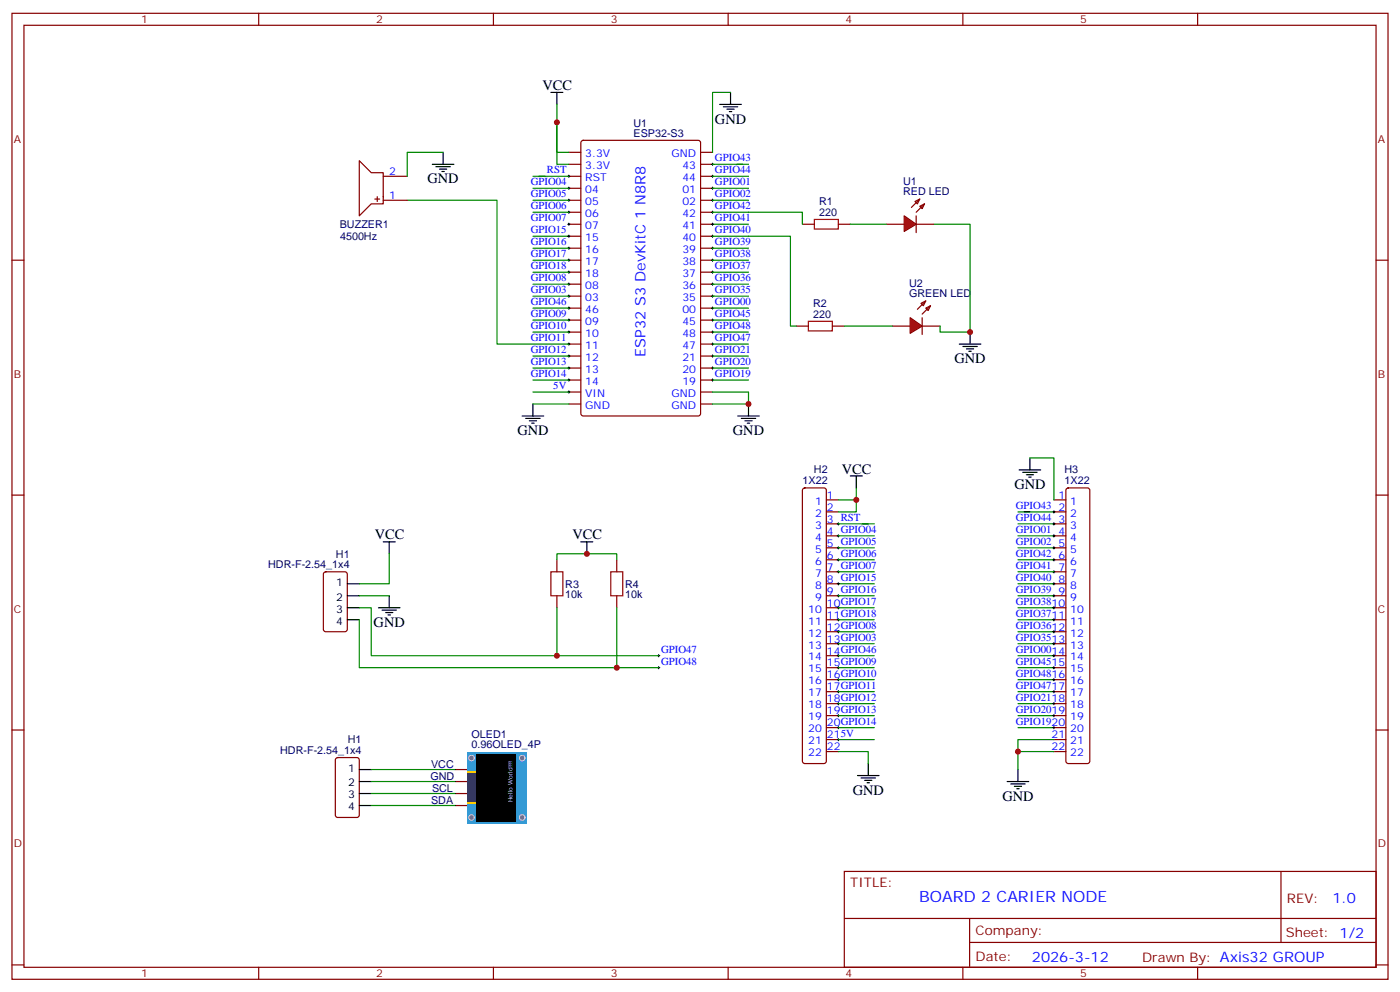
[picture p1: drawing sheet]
<svg xmlns="http://www.w3.org/2000/svg" width="412mm" height="292mm" viewBox="0 0 412 292" stroke-linecap="round" stroke-linejoin="round" font-family="sans-serif">
<g fill="none" stroke="#870000" stroke-width=".35">
<path d="M3.5 3.9h405.4v284.4h-405.4zM7.1 7.4h398.2v277.3h-398.2zM76.2 3.9v3.5M145.3 3.9v3.5M214.5 3.9v3.5M283.6 3.9v3.5M352.8 3.9v3.5M167.6 44.8h3.5M167.6 48.4h3.5M167.6 51.9h3.5M167.6 55.4h3.5M167.6 58.9h3.5"/>
<path d="M171.3 41.5l.5-.2h33.9l.6 .4 .1 80-.5 .7h-34.1l-.6-.4-.1-80zM206.4 44.8h3.5M206.4 48.4h3.5M206.4 51.9h3.5M206.4 55.4h3.5M206.4 58.9h3.5M269.5 59.3l1.4-.7-.7 1.4zM270.9 58.6l-2.4 2.5M3.5 76.6h3.6M167.6 76.6h3.5M167.6 62.5h3.5M167.6 66h3.5"/>
<path d="M167.6 69.5h3.5M167.6 73.1h3.5M206.4 76.6h3.5M206.4 62.5h3.5M206.4 66h3.5M206.4 69.5h3.5M206.4 73.1h3.5M236.4 66h3.5M246.9 66h3.6M261.1 66h5.2M269.9 66h5.3M270.9 60.7l1.4-.7-.7 1.4z"/>
<path d="M272.3 60l-2.4 2.5M405.3 76.6h3.6M167.6 80.1h3.5M167.6 83.6h3.5M167.6 87.2h3.5M167.6 90.7h3.5M167.6 94.2h3.5M167.6 97.8h3.5M206.4 80.1h3.5M206.4 83.6h3.5M206.4 87.2h3.5M206.4 90.7h3.5"/>
<path d="M206.4 94.2h3.5M206.4 97.8h3.5M234.6 96h3.5M245.2 96h3.5M167.6 101.3h3.5M167.6 104.8h3.5M167.6 108.3h3.5M167.6 111.9h3.5M167.6 115.4h3.5M167.6 118.9h3.5M206.4 101.3h3.5M206.4 104.8h3.5"/>
<path d="M206.4 108.3h3.5M206.4 111.9h3.5M206.4 115.4h3.5M206.4 118.9h3.5M3.5 145.7h3.6M405.3 145.7h3.6M3.5 214.9h3.6M405.3 214.9h3.6M248.7 256.5h156.6v28.2h-156.6zM377.3 256.5v20.9M248.7 270.4h156.5M285.6 277.4h119.6"/>
<path d="M285.6 270.4v14.1M3.5 284h3.6M76.2 284.7v3.6M145.3 284.7v3.6M214.5 284.7v3.6M283.6 284.7v3.6M352.8 284.7v3.6M405.3 284h3.6"/>
</g>
<path d="M162.3 27.2h3.5M164 27.2v3.5M212 30.7h6.4M213.1 31.4h4.2M214.1 32.1h2.2M214.8 32.8h.7M215.2 27.2v3.5" fill="none" stroke="#000" stroke-width=".35"/>
<path d="M164 30.7v14.1h3.6M164 36v12.4h3.6M215.2 27.2h-5.3v17.6M220.5 62.5h15.9v3.5M220.5 69.5h12.3v26.5h1.8" fill="none" stroke="#008700" stroke-width=".35"/>
<path d="M239.9 64.6h7v2.8h-7zM238.1 94.6h7.1v2.8h-7.1z" fill="none" stroke="#a10000" stroke-width=".35"/>
<path d="M266.3 63.5l3.6 2.5-3.6 2.1z" fill="#f00" stroke="#870000" stroke-width=".35"/>
<path d="M269.9 63.5v5M262.8 96h5.3M271.3 89.3l1.4-.7-.7 1.4zM271.6 96h5.3M272.7 90.7l1.4-.7-.7 1.4zM272.7 88.6l-2.5 2.5M274.1 90l-2.5 2.5" fill="none" stroke="#870000" stroke-width=".35"/>
<path d="M268.1 93.5l3.5 2.5-3.5 2.1z" fill="#f00" stroke="#870000" stroke-width=".35"/>
<g fill="none" stroke="#870000" stroke-width=".35">
<path d="M271.6 93.5v5M236.6 143.8l.5-.2h5.6l.5 .2 .2 .5v79.7l-.2 .5-.5 .3h-5.6l-.5-.3-.2-.5v-79.7zM243.4 147.1h3.5M243.4 150.7h3.5M243.4 154.2h3.5M243.4 157.7h3.5M310.4 147.1h3.6M310.4 150.7h3.6M310.4 154.2h3.6M310.4 157.7h3.6M314.2 143.8l.5-.2h5.6l.5 .2 .2 .5v79.7l-.2 .5-.5 .3h-5.6l-.5-.3-.2-.5v-79.7zM95.5 168.5l.5-.2h5.6l.7 .4v16.5l-.5 .7h-5.8l-.7-.4-.1-16.5z"/>
<path d="M164 164.8v3.5M164 175.4v3.5M181.7 164.8v3.5M181.7 175.4v3.5M243.4 161.3h3.5M243.4 164.8h3.5M243.4 168.3h3.5M243.4 171.8h3.5M243.4 175.4h3.5M243.4 178.9h3.5M310.4 161.3h3.6M310.4 164.8h3.6"/>
<path d="M310.4 168.3h3.6M310.4 171.8h3.6M310.4 175.4h3.6M310.4 178.9h3.6M243.4 182.4h3.5M243.4 185.9h3.5M243.4 189.5h3.5M243.4 193h3.5M243.4 196.5h3.5M310.4 182.4h3.6M310.4 185.9h3.6M310.4 189.5h3.6"/>
<path d="M310.4 193h3.6M310.4 196.5h3.6M243.4 200.1h3.5M243.4 203.6h3.5M243.4 207.1h3.5M243.4 210.6h3.5M243.4 214.2h3.5M243.4 217.7h3.5M310.4 200.1h3.6M310.4 203.6h3.6M310.4 207.1h3.6M310.4 210.6h3.6"/>
<path d="M310.4 214.2h3.6M310.4 217.7h3.6M134.1 237.1h3.5M134.1 233.6h3.5M134.1 230h3.5M134.1 226.5h3.5M243.4 221.2h3.5M310.4 221.2h3.6"/>
</g>
<g fill="none" stroke="#008700" stroke-width=".35">
<path d="M119.9 58.9h26.5v42.4h21.2M157 51.9h10.6M157 55.4h10.6M157 58.9h10.6M209.9 51.9h10.6M209.9 55.4h10.6M209.9 58.9h10.6M209.9 48.4h10.6M157 76.6h10.6M157 73.1h10.6M157 69.5h10.6M157 62.5h10.6"/>
<path d="M209.9 76.6h10.6M209.9 73.1h10.6M209.9 69.5h10.6M209.9 62.5h10.6M209.9 66h10.6M250.5 66h10.6M275.2 66h10.6v31.8h-8.9v-1.8M157 97.8h10.6M157 94.2h10.6M157 90.7h10.6M157 87.2h10.6M157 80.1h10.6"/>
<path d="M157 83.6h10.6M209.9 97.8h10.6M209.9 94.2h10.6M209.9 90.7h10.6M209.9 87.2h10.6M209.9 80.1h10.6M209.9 83.6h10.6M248.7 96h14.1M157 118.9h10.6M157 115.4h10.6M157 111.9h10.6M157 108.3h10.6"/>
<path d="M157 104.8h10.6M209.9 115.4h10.6v3.5h-10.6M209.9 111.9h10.6M209.9 108.3h10.6M209.9 104.8h10.6M209.9 101.3h10.6M303.4 134.8h7v12.3M246.9 157.7h10.6M246.9 154.2h10.6M252.2 143.6v3.5h-5.3M252.2 147.1v3.6h-5.3M299.9 154.2h10.5"/>
<path d="M299.9 157.7h10.5M299.9 150.7h10.5M164 164.8v-1.8h17.7v1.8M164 178.9v14.1h30M181.7 178.9v17.6h12.3M246.9 178.9h10.6M246.9 175.4h10.6M246.9 171.8h10.6M246.9 161.3h10.6M246.9 164.8h10.6M246.9 168.3h10.6M299.9 178.9h10.5"/>
<path d="M299.9 175.4h10.5M299.9 171.8h10.5M299.9 161.3h10.5M299.9 164.8h10.5M299.9 168.3h10.5M246.9 196.5h10.6M246.9 193h10.6M246.9 189.5h10.6M246.9 182.4h10.6M246.9 185.9h10.6M299.9 196.5h10.5M299.9 193h10.5"/>
<path d="M299.9 189.5h10.5M299.9 182.4h10.5M299.9 185.9h10.5M246.9 217.7h10.6M246.9 214.2h10.6M246.9 210.6h10.6M246.9 207.1h10.6M246.9 203.6h10.6M246.9 200.1h10.6M299.9 214.2h10.5M299.9 210.6h10.5M299.9 207.1h10.5"/>
<path d="M299.9 203.6h10.5M299.9 200.1h10.5M310.4 217.7h-10.5v8.8M246.9 221.2h8.9v3.6M299.9 221.2h10.5"/>
</g>
<g fill="none" stroke="#000" stroke-width=".35">
<path d="M158.7 51.9h1.8M217 48.4h1.7M285.8 97.8v3.5M157 118.9v3.5M220.5 118.9v3.5M282.6 101.3h6.3M283.6 102h4.3M284.7 102.7h2.1M285.4 103.4h.7M153.8 122.4h6.4M154.9 123.2h4.2M155.9 123.9h2.1"/>
<path d="M156.6 124.6h.7M217.3 122.4h6.4M218.4 123.2h4.2M219.4 123.9h2.1M220.1 124.6h.7M300.2 138.3h6.4M301.3 139h4.2M302.3 139.7h2.1M303.4 134.8v3.5M112.9 159.5h3.5M114.7 159.5v3.5M171.1 159.5h3.5"/>
<path d="M172.9 159.5v3.5M250.5 140.1h3.5M252.2 140.1v3.5M254 154.2h1.8M301.6 150.7h1.8M303 140.4h.7M102.3 171.8h3.5M102.3 175.4h3.5M102.3 178.9h3.5M111.5 178.9h6.3M112.5 179.6h4.3M114.7 175.4v3.5"/>
<path d="M102.3 182.4h3.5M113.6 180.3h2.1M114.3 181h.7M252.6 228.3h6.3M253.6 229h4.3M254.7 229.7h2.1M255.4 230.4h.7M255.8 224.8v3.5M296.7 230h6.3M297.7 230.8h4.3M298.8 231.5h2.1M299.5 232.2h.7"/>
<path d="M299.9 226.5v3.5"/>
</g>
<path d="M162.3 168.3h3.5v7.1h-3.5zM179.9 168.3h3.5v7.1h-3.5z" fill="none" stroke="#a10000" stroke-width=".35"/>
<g fill="none" stroke="#000" stroke-width=".29">
<path d="M167.2 58.9h.7M167.2 55.4h.7M167.2 51.9h.7M167.6 51.5v.7M167.6 55.1v.7M167.6 58.6v.7M209.5 58.9h.8M209.5 55.4h.8M209.5 51.9h.8M209.5 48.4h.8M209.9 48v.7M209.9 51.5v.7"/>
<path d="M209.9 55.1v.7M209.9 58.6v.7M167.2 76.6h.7M167.2 73.1h.7M167.2 69.5h.7M167.2 66h.7M167.2 62.5h.7M167.6 62.1v.7M167.6 65.7v.7M167.6 69.2v.7M167.6 72.7v.7M167.6 76.2v.7"/>
<path d="M167.6 79.8v.7M209.5 76.6h.8M209.5 73.1h.8M209.5 69.5h.8M209.5 66h.8M209.5 62.5h.8M209.9 62.1v.7M209.9 65.7v.7M209.9 69.2v.7M209.9 72.7v.7M209.9 76.2v.7M209.9 79.8v.7"/>
<path d="M167.2 97.8h.7M167.2 94.2h.7M167.2 90.7h.7M167.2 87.2h.7M167.2 83.6h.7M167.2 80.1h.7M167.6 83.3v.7M167.6 86.8v.7M167.6 90.3v.8M167.6 93.9v.7M167.6 97.4v.7M209.5 97.8h.8"/>
<path d="M209.5 94.2h.8M209.5 90.7h.8M209.5 87.2h.8M209.5 83.6h.8M209.5 80.1h.8M209.9 83.3v.7M209.9 86.8v.7M209.9 90.3v.8M209.9 93.9v.7M209.9 97.4v.7M167.2 115.4h.7M167.2 111.9h.7"/>
<path d="M167.2 108.3h.7M167.2 104.8h.7M167.2 101.3h.7M167.6 100.9v.7M167.6 104.5v.7M167.6 108v.7M167.6 111.5v.7M167.6 115v.7M209.5 111.9h.8M209.5 108.3h.8M209.5 104.8h.8M209.5 101.3h.8"/>
<path d="M209.9 100.9v.7M209.9 104.5v.7M209.9 108v.7M209.9 111.5v.7M246.6 157.7h.7M246.6 154.2h.7M246.9 153.8v.8M246.9 157.4v.7M310.1 157.7h.7M310.1 154.2h.7M310.1 150.7h.7M310.4 150.3v.7"/>
<path d="M310.4 153.8v.8M310.4 157.4v.7M246.6 178.9h.7M246.6 175.4h.7M246.6 171.8h.7M246.6 168.3h.7M246.6 164.8h.7M246.6 161.3h.7M246.9 160.9v.7M246.9 164.4v.7M246.9 168v.7M246.9 171.5v.7"/>
<path d="M246.9 175v.7M246.9 178.5v.7M310.1 178.9h.7M310.1 175.4h.7M310.1 171.8h.7M310.1 168.3h.7M310.1 164.8h.7M310.1 161.3h.7M310.4 160.9v.7M310.4 164.4v.7M310.4 168v.7M310.4 171.5v.7"/>
<path d="M310.4 175v.7M310.4 178.5v.7M193.7 196.5h.7M193.7 193h.7M194 192.7v.7M194 196.2v.7M246.6 196.5h.7M246.6 193h.7M246.6 189.5h.7M246.6 185.9h.7M246.6 182.4h.7M246.9 182.1v.7"/>
<path d="M246.9 185.6v.7M246.9 189.1v.7M246.9 192.7v.7M246.9 196.2v.7M246.9 199.7v.7M310.1 196.5h.7M310.1 193h.7M310.1 189.5h.7M310.1 185.9h.7M310.1 182.4h.7M310.4 182.1v.7M310.4 185.6v.7"/>
<path d="M310.4 189.1v.7M310.4 192.7v.7M310.4 196.2v.7M310.4 199.7v.7M246.6 217.7h.7M246.6 214.2h.7M246.6 210.6h.7M246.6 207.1h.7M246.6 203.6h.7M246.6 200.1h.7M246.9 203.2v.7M246.9 206.8v.7"/>
<path d="M246.9 210.3v.7M246.9 213.8v.7M246.9 217.3v.8M310.1 214.2h.7M310.1 210.6h.7M310.1 207.1h.7M310.1 203.6h.7M310.1 200.1h.7M310.4 203.2v.7M310.4 206.8v.7M310.4 210.3v.7M310.4 213.8v.7"/>
</g>
<path d="M137.6 221.2h17.6v21.2h-17.6z" fill="#39f"/>
<g fill="#666" stroke="#ccc" stroke-width=".35">
<circle cx="138.9" cy="223.1" r=".81"/>
<circle cx="138.9" cy="240.6" r=".81"/>
<circle cx="153.8" cy="223.1" r=".81"/>
<circle cx="153.8" cy="240.6" r=".81"/>
</g>
<path d="M137.6 227h2.8v9.6h-2.8z" fill="#fff"/>
<g fill="#fc0">
<path d="M137.6 227.1h2.8v.5h-2.8z"/>
<path d="M137.6 236h2.8v.5h-2.8z"/>
</g>
<path d="M137.6 227.7h2.8v8.3h-2.8z" fill="#333"/>
<path d="M140.4 221.9h11.6v19.8h-11.6z" fill="#000"/>
<path d="M105.8 47.3l3.6 3.5h3.5v9.2h-3.5l-3.6 3.5zM110.4 58.6h1.4M111.1 57.9v1.4M112.9 58.9h7M112.9 51.9h7M99 223.2l.5-.2h5.6l.7 .4v16.5l-.4 .7h-5.9l-.7-.4v-16.5z" fill="none" stroke="#870000" stroke-width=".35"/>
<path d="M127.4 48.4h6.3M128.4 49.1h4.2M129.5 49.8h2.1M130.2 50.5h.7M130.5 44.8v3.6M105.8 226.5h3.6M105.8 230h3.6M105.8 233.6h3.6M105.8 237.1h3.6" fill="none" stroke="#000" stroke-width=".35"/>
<path d="M130.5 44.8h-10.6v7.1M105.8 178.9h3.6v14.1h54.6M105.8 175.4h8.9M114.7 163v8.8h-8.9M105.8 182.4v14.1h75.9M109.4 226.5h24.7M109.4 230h24.7M109.4 233.6h24.7M109.4 237.1h24.7" fill="none" stroke="#008700" stroke-width=".35"/>
<g fill="#c00">
<circle cx="164" cy="36" r=".88"/>
<circle cx="252.2" cy="147.1" r=".88"/>
<circle cx="285.8" cy="97.8" r=".88"/>
<circle cx="299.9" cy="221.2" r=".88"/>
<circle cx="172.9" cy="163" r=".88"/>
<circle cx="220.5" cy="118.9" r=".88"/>
<circle cx="164" cy="193" r=".88"/>
<circle cx="181.7" cy="196.5" r=".88"/>
</g>
<text font-size="4.6" fill="#00f" x="270.8" y="265.5">BOARD 2 CARIER NODE</text>
<g font-size="4.2">
<text x="159.8" y="26.5">VCC</text>
<text x="210.6" y="36.4">GND</text>
<text x="125.9" y="54">GND</text>
<text x="281.2" y="106.9">GND</text>
<text x="152.4" y="128.1">GND</text>
<text x="215.9" y="128.1">GND</text>
<text x="248" y="139.4">VCC</text>
<text x="298.8" y="144">GND</text>
<text x="110.4" y="158.8">VCC</text>
<text x="168.6" y="158.8">VCC</text>
<text x="110.1" y="184.5">GND</text>
<text x="251.2" y="233.9">GND</text>
<text x="295.3" y="235.7">GND</text>
</g>
<g font-size="4.2" fill="#00f">
<text x="190.1" y="105" transform="rotate(-90 190.1 105)">ESP32 S3 DevKitC 1 N8R8</text>
<text x="392.5" y="265.8">1.0</text>
<text x="304" y="283.1">2026-3-12</text>
</g>
<g font-size="3.9" fill="#800">
<text x="250.5" y="261.1">TITLE:</text>
<text x="379.1" y="265.8">REV:</text>
<text x="287.4" y="275.3">Company:</text>
<text x="378.7" y="275.9">Sheet: 1/2</text>
<text x="287.4" y="283">Date:</text>
<text x="336.4" y="283.1">Drawn By: Axis32 GROUP</text>
</g>
<g font-size="3.2" fill="#800">
<text x="41.6" y="6.9">1</text>
<text x="110.8" y="6.9">2</text>
<text x="179.9" y="6.9">3</text>
<text x="249.1" y="6.9">4</text>
<text x="318.2" y="6.9">5</text>
<text x="4.1" y="42">A</text>
<text x="405.9" y="42">A</text>
<text x="4.1" y="111.2">B</text>
<text x="405.9" y="111.2">B</text>
<text x="4.1" y="180.3">C</text>
<text x="405.9" y="180.3">C</text>
<text x="4.1" y="249.4">D</text>
<text x="405.9" y="249.4">D</text>
<text x="41.6" y="287.7">1</text>
<text x="110.8" y="287.7">2</text>
<text x="179.9" y="287.7">3</text>
<text x="249.1" y="287.7">4</text>
<text x="318.2" y="287.7">5</text>
</g>
<g font-size="3.2" fill="#000080">
<text x="186.6" y="40.3">ESP32-S3</text>
<text x="186.6" y="37.3">U1</text>
<text x="266" y="57.5">RED LED</text>
<text x="266" y="54.4">U1</text>
<text x="241.3" y="63.5">220</text>
<text x="241.3" y="60.4">R1</text>
<text x="100.1" y="67.2">BUZZER1</text>
<text x="100.2" y="70.7">4500Hz</text>
<text x="267.8" y="87.5">GREEN LED</text>
<text x="267.8" y="84.4">U2</text>
<text x="239.5" y="93.5">220</text>
<text x="239.5" y="90.4">R2</text>
<text x="236.4" y="142.5">1X22</text>
<text x="239.8" y="139.2">H2</text>
<text x="313.6" y="142.5">1X22</text>
<text x="313.6" y="139.2">H3</text>
<text x="79" y="167.3">HDR-F-2.54_1x4</text>
<text x="98.9" y="164.1">H1</text>
<text x="166.5" y="173.1">R3</text>
<text x="184.1" y="173.1">R4</text>
<text x="166.5" y="176.1">10k</text>
<text x="184.1" y="176.1">10k</text>
<text x="82.5" y="221.9">HDR-F-2.54_1x4</text>
<text x="102.5" y="218.8">H1</text>
<text x="138.9" y="220.2">0.96OLED_4P</text>
<text x="138.9" y="217.1">OLED1</text>
<text x="127" y="226">VCC</text>
<text x="126.8" y="229.6">GND</text>
<text x="127.3" y="233.1">SCL</text>
<text x="127" y="236.6">SDA</text>
</g>
<g font-size="3.2" fill="#00f">
<text x="172.4" y="46.2">3.3V</text>
<text x="197.8" y="46.2">GND</text>
<text x="210.6" y="47.5">GPIO43</text>
<text x="114.7" y="51.5">2</text>
<text x="161.1" y="51">RST</text>
<text x="172.4" y="49.8">3.3V</text>
<text x="172.4" y="53.3">RST</text>
<text x="201" y="49.8">43</text>
<text x="201" y="53.3">44</text>
<text x="210.6" y="51">GPIO44</text>
<text x="114.7" y="58.6">1</text>
<text x="156.3" y="58.1">GPIO05</text>
<text x="156.3" y="54.5">GPIO04</text>
<text x="172.4" y="56.8">04</text>
<text x="201" y="56.8">01</text>
<text x="210.6" y="58.1">GPIO02</text>
<text x="210.6" y="54.5">GPIO01</text>
<text x="156.3" y="65.1">GPIO07</text>
<text x="156.3" y="61.6">GPIO06</text>
<text x="172.4" y="60.4">05</text>
<text x="172.4" y="63.9">06</text>
<text x="201" y="60.4">02</text>
<text x="201" y="63.9">42</text>
<text x="210.6" y="65.1">GPIO41</text>
<text x="210.6" y="61.6">GPIO42</text>
<text x="156.3" y="68.7">GPIO15</text>
<text x="172.4" y="67.4">07</text>
<text x="172.4" y="70.9">15</text>
<text x="201" y="67.4">41</text>
<text x="201" y="70.9">40</text>
<text x="210.6" y="68.7">GPIO40</text>
<text x="156.3" y="75.7">GPIO17</text>
<text x="156.3" y="72.2">GPIO16</text>
<text x="172.4" y="74.5">16</text>
<text x="172.4" y="78">17</text>
<text x="201" y="74.5">39</text>
<text x="201" y="78">38</text>
<text x="210.6" y="75.7">GPIO38</text>
<text x="210.6" y="72.2">GPIO39</text>
<text x="156.3" y="82.8">GPIO08</text>
<text x="156.3" y="79.2">GPIO18</text>
<text x="172.4" y="81.5">18</text>
<text x="201" y="81.5">37</text>
<text x="210.6" y="82.8">GPIO36</text>
<text x="210.6" y="79.2">GPIO37</text>
<text x="156.3" y="89.8">GPIO46</text>
<text x="156.3" y="86.3">GPIO03</text>
<text x="172.4" y="85.1">08</text>
<text x="172.4" y="88.6">03</text>
<text x="201" y="85.1">36</text>
<text x="201" y="88.6">35</text>
<text x="210.6" y="89.8">GPIO00</text>
<text x="210.6" y="86.3">GPIO35</text>
<text x="156.3" y="93.3">GPIO09</text>
<text x="172.4" y="92.1">46</text>
<text x="172.4" y="95.6">09</text>
<text x="201" y="92.1">00</text>
<text x="201" y="95.6">45</text>
<text x="210.6" y="93.3">GPIO45</text>
<text x="156.3" y="100.4">GPIO11</text>
<text x="156.3" y="96.9">GPIO10</text>
<text x="172.4" y="99.2">10</text>
<text x="201" y="99.2">48</text>
<text x="210.6" y="100.4">GPIO47</text>
<text x="210.6" y="96.9">GPIO48</text>
<text x="156.3" y="107.5">GPIO13</text>
<text x="156.3" y="103.9">GPIO12</text>
<text x="172.4" y="102.7">11</text>
<text x="172.4" y="106.2">12</text>
<text x="201" y="102.7">47</text>
<text x="201" y="106.2">21</text>
<text x="210.6" y="107.5">GPIO20</text>
<text x="210.6" y="103.9">GPIO21</text>
<text x="156.3" y="111">GPIO14</text>
<text x="172.4" y="109.7">13</text>
<text x="172.4" y="113.3">14</text>
<text x="201" y="109.7">20</text>
<text x="201" y="113.3">19</text>
<text x="210.6" y="111">GPIO19</text>
<text x="163" y="114.5">5V</text>
<text x="172.4" y="116.8">VIN</text>
<text x="197.8" y="116.8">GND</text>
<text x="172.4" y="120.3">GND</text>
<text x="197.8" y="120.3">GND</text>
<text x="240.1" y="148.6">1</text>
<text x="243.6" y="146.8">1</text>
<text x="299.2" y="149.8">GPIO43</text>
<text x="311.8" y="146.8">1</text>
<text x="315.3" y="148.6">1</text>
<text x="240.1" y="152.1">2</text>
<text x="240.1" y="155.6">3</text>
<text x="243.6" y="150.3">2</text>
<text x="243.6" y="153.8">3 RST</text>
<text x="299.2" y="153.3">GPIO44</text>
<text x="311.8" y="150.3">2</text>
<text x="311.8" y="153.8">3</text>
<text x="315.3" y="152.1">2</text>
<text x="315.3" y="155.6">3</text>
<text x="240.1" y="159.1">4</text>
<text x="243.6" y="157.4">4 GPIO04</text>
<text x="243.6" y="160.9">5 GPIO05</text>
<text x="299.2" y="156.8">GPIO01</text>
<text x="299.2" y="160.4">GPIO02</text>
<text x="311.8" y="157.4">4</text>
<text x="311.8" y="160.9">5</text>
<text x="315.3" y="159.1">4</text>
<text x="240.1" y="162.7">5</text>
<text x="240.1" y="166.2">6</text>
<text x="243.6" y="164.4">6 GPIO06</text>
<text x="243.6" y="168">7 GPIO07</text>
<text x="299.2" y="163.9">GPIO42</text>
<text x="299.2" y="167.4">GPIO41</text>
<text x="311.8" y="164.4">6</text>
<text x="311.8" y="168">7</text>
<text x="315.3" y="162.7">5</text>
<text x="315.3" y="166.2">6</text>
<text x="240.1" y="169.7">7</text>
<text x="240.1" y="173.2">8</text>
<text x="243.6" y="171.5">8 GPIO15</text>
<text x="299.2" y="171">GPIO40</text>
<text x="311.8" y="171.5">8</text>
<text x="315.3" y="169.7">7</text>
<text x="315.3" y="173.2">8</text>
<text x="240.1" y="176.8">9</text>
<text x="243.6" y="175">9 GPIO16</text>
<text x="243.6" y="178.5">10GPIO17</text>
<text x="299.2" y="174.5">GPIO39</text>
<text x="299.2" y="178">GPIO3810</text>
<text x="311.8" y="175">9</text>
<text x="315.3" y="176.8">9</text>
<text x="238.1" y="180.3">10</text>
<text x="238.1" y="183.8">11</text>
<text x="243.6" y="182.1">11GPIO18</text>
<text x="243.6" y="185.6">12GPIO08</text>
<text x="299.2" y="181.5">GPIO3711</text>
<text x="299.2" y="185.1">GPIO3612</text>
<text x="315.3" y="180.3">10</text>
<text x="315.3" y="183.8">11</text>
<text x="238.1" y="187.4">12</text>
<text x="238.1" y="190.9">13</text>
<text x="243.6" y="189.1">13GPIO03</text>
<text x="299.2" y="188.6">GPIO3513</text>
<text x="315.3" y="187.4">12</text>
<text x="315.3" y="190.9">13</text>
<text x="194.7" y="195.7">GPIO48</text>
<text x="194.7" y="192.1">GPIO47</text>
<text x="238.1" y="194.4">14</text>
<text x="238.1" y="197.9">15</text>
<text x="243.6" y="192.7">14GPIO46</text>
<text x="243.6" y="196.2">15GPIO09</text>
<text x="299.2" y="192.1">GPIO0014</text>
<text x="299.2" y="195.7">GPIO4515</text>
<text x="315.3" y="194.4">14</text>
<text x="315.3" y="197.9">15</text>
<text x="238.1" y="201.5">16</text>
<text x="243.6" y="199.7">16GPIO10</text>
<text x="243.6" y="203.2">17GPIO11</text>
<text x="299.2" y="199.2">GPIO4816</text>
<text x="299.2" y="202.7">GPIO4717</text>
<text x="315.3" y="201.5">16</text>
<text x="238.1" y="205">17</text>
<text x="238.1" y="208.5">18</text>
<text x="243.6" y="206.8">18GPIO12</text>
<text x="299.2" y="206.2">GPIO2118</text>
<text x="299.2" y="209.8">GPIO2019</text>
<text x="315.3" y="205">17</text>
<text x="315.3" y="208.5">18</text>
<text x="238.1" y="212.1">19</text>
<text x="238.1" y="215.6">20</text>
<text x="243.6" y="210.3">19GPIO13</text>
<text x="243.6" y="213.8">20GPIO14</text>
<text x="299.2" y="213.3">GPIO1920</text>
<text x="315.3" y="212.1">19</text>
<text x="315.3" y="215.6">20</text>
<text x="238.1" y="219.1">21</text>
<text x="243.6" y="217.3">215V</text>
<text x="243.6" y="220.9">22</text>
<text x="309.8" y="217.3">21</text>
<text x="309.8" y="220.9">22</text>
<text x="315.3" y="219.1">21</text>
<text x="238.1" y="222.6">22</text>
<text x="315.3" y="222.6">22</text>
</g>
<g font-size="3.2">
<text x="99" y="172.5">1</text>
<text x="99" y="176.8">2</text>
<text x="99" y="180.3">3</text>
<text x="99" y="183.8">4</text>
<text x="102.5" y="227.2">1</text>
<text x="102.5" y="231.5">2</text>
<text x="102.5" y="235">3</text>
<text x="102.5" y="238.5">4</text>
</g>
<text font-size="1.8" fill="#fff" x="150.9" y="236.1" transform="rotate(-90 150.9 236.1)">Hello World!!!</text>
</svg>
